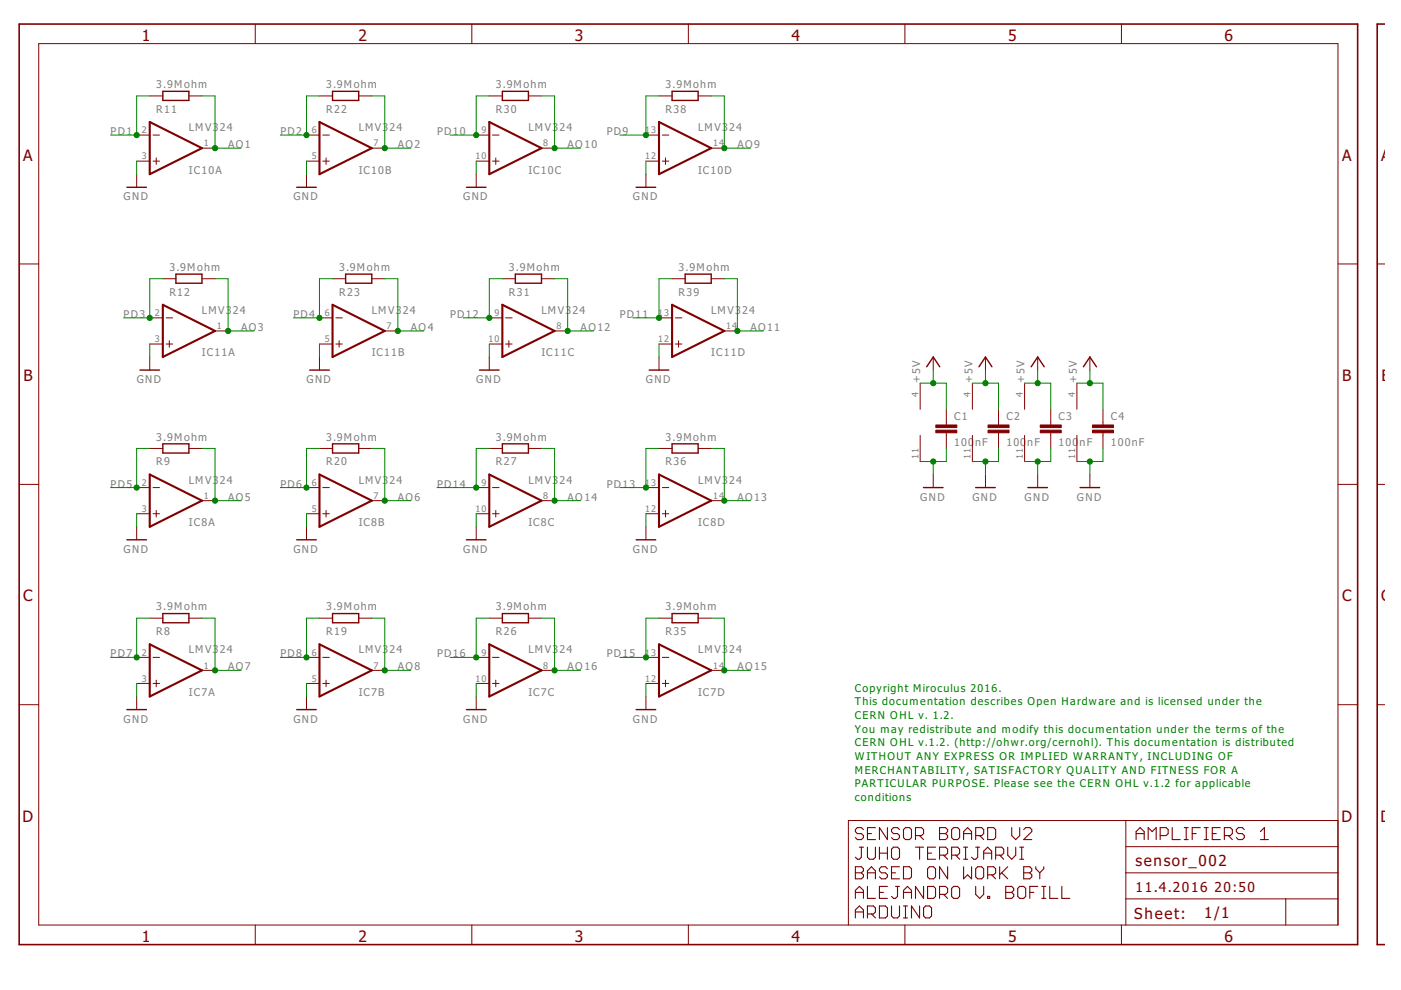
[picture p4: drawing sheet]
<svg xmlns="http://www.w3.org/2000/svg" width="297mm" height="210mm" viewBox="0 0 297 210" stroke-linecap="round" stroke-linejoin="round" font-family="sans-serif">
<g fill="none" stroke="#800000" stroke-width=".23">
<path d="M182.2 179.6h.9M182.6 179.6v2.2l-.4 .4h-.4l-.4-.4M183.1 175.9l-.5-.4h-.8l-.4 .4v.4l.4 .4h.8l.5 .5v.4l-.5 .4h-.8l-.4-.4M183.9 176.7h.9M183.9 179.6v2.2l.4 .4h.9l.4-.4v-2.2M185.6 175.5h-1.7v2.5h1.7M186.5 179.6v2.6M188.2 175.5v2.5l-1.7-2.5v2.5M188.2 179.6v2.6M189.4 179.6h.9l.4 .4v1.8l-.4 .4h-.9l-.4-.4v-1.8zM190.7 175.9l-.4-.4h-.9l-.4 .4v.4l.4 .4h.9l.4 .5v.4l-.4 .4h-.9l-.4-.4M192 175.5h.8l.5 .4v1.7l-.5 .4h-.8l-.4-.4v-1.7z"/>
<path d="M194.1 177.2h1.3l.4-.5v-.8l-.4-.4h-1.3v2.5M194.1 179.6h1.7M195 177.2l.8 .8M195 179.6v2.6M198.4 179.6h-1.7v2.6h1.7M199.2 175.5h1.3l.4 .4v.4l-.4 .4 .4 .5v.4l-.4 .4h-1.3zM199.2 176.7h1.3M202.2 175.5h.8l.5 .4v1.7l-.5 .4h-.8l-.4-.4v-1.7zM204.3 176.7h1.7M204.3 178v-1.7l.8-.8 .9 .8v1.7M204.3 179.6h.8M204.7 179.6v2.6"/>
<path d="M206.9 177.2h1.2l.5-.5v-.8l-.5-.4h-1.2v2.5M206.9 179.6h.8M207.3 179.6v2.2l-.4 .4h-.5l-.4-.4M207.7 177.2l.9 .8M209.4 175.5h1.3l.4 .4v1.7l-.4 .4h-1.3zM213.7 179.6v1.7l.8 .9 .8-.9v-1.7M214.5 175.5v1.7l.8 .8 .9-.8v-1.7M216.2 179.6h.8M216.6 179.6v2.6M217 175.9l.5-.4h.8l.5 .4v.4l-1.8 1.7h1.8M240.9 176.7h1.7M240.9 178v-1.7l.8-.8 .9 .8v1.7"/>
<path d="M243.4 178v-2.5l.9 .8 .8-.8v2.5M246 177.2h1.2l.5-.5v-.8l-.5-.4h-1.2v2.5M248.5 175.5v2.5h1.7M251.1 175.5h.8M251.1 178h.8M251.5 175.5v2.5M252.8 176.7h.8M254.5 175.5h-1.7v2.5M255.3 175.5h.9M255.3 178h.9M255.8 175.5v2.5M257 176.7h.9"/>
<path d="M258.7 175.5h-1.7v2.5h1.7M259.6 177.2h1.3l.4-.5v-.8l-.4-.4h-1.3v2.5M260.4 177.2l.9 .8M263.8 175.9l-.4-.4h-.8l-.5 .4v.4l.5 .4h.8l.4 .5v.4l-.4 .4h-.8l-.5-.4M267.2 178h1.7M267.2 176.3l.9-.8v2.5M181.4 183.8h1.2l.5 .4v.4l-.5 .5 .5 .4v.4l-.5 .4h-1.2zM181.4 190.5v-1.7l.8-.9 .9 .9v1.7M181.4 194.6v-1.7l.8-.8 .9 .8v1.7M181.4 185.1h1.2M181.4 189.2h1.7M181.4 193.4h1.7"/>
<path d="M183.9 186.3v-1.7l.9-.8 .8 .8v1.7M183.9 187.9v2.6h1.7M183.9 193.8h1.3l.4-.4v-.9l-.4-.4h-1.3v2.5M183.9 185.1h1.7M184.8 193.8l.8 .8M186.5 192.1h1.2l.5 .4v1.7l-.5 .4h-1.2zM186.5 180.9h1.7M186.5 189.2h.8M188.2 184.2l-.5-.4h-.8l-.4 .4v.4l.4 .5h.8l.5 .4v.4l-.5 .4h-.8l-.4-.4M188.2 187.9h-1.7v2.6h1.7M189 192.1v2.1l.4 .4h.9l.4-.4v-2.1M189 185.1h.9"/>
<path d="M189.9 187.9h.8M190.3 187.9v2.2l-.4 .4h-.5l-.4-.4M190.7 183.8h-1.7v2.5h1.7M191.6 183.8h1.2l.5 .4v1.7l-.5 .4h-1.2zM191.6 190.5v-1.7l.8-.9 .9 .9v1.7M191.6 189.2h1.7M191.6 192.1h.8M191.6 194.6h.8M192 192.1v2.5M195 192.1v2.5l-1.7-2.5v2.5M195.8 187.9v2.6l-1.7-2.6v2.6M195.8 192.5l.4-.4h.9l.4 .4v1.7l-.4 .4h-.9l-.4-.4z"/>
<path d="M196.7 180.9h.8M196.7 187.9h1.2l.5 .5v1.7l-.5 .4h-1.2zM197.1 183.8h.8l.5 .4v1.7l-.5 .4h-.8l-.4-.4v-1.7zM199.2 181.3h1.3l.4-.4v-.9l-.4-.4h-1.3v2.6M199.2 189.6h1.3l.4-.4v-.8l-.4-.5h-1.3v2.6M200 181.3l.9 .9M200 189.6l.9 .9M200.9 183.8v2.5l-1.7-2.5v2.5M201.8 181.3h1.2l.5-.4v-.9l-.5-.4h-1.2v2.6M202.2 187.9h.8l.5 .5v1.7l-.5 .4h-.8l-.4-.4v-1.7zM202.6 181.3l.9 .9M204.3 183.8v2.5l.8-.8 .9 .8v-2.5"/>
<path d="M204.3 182.2h.8M206.9 187.9v1.7l.8 .9 .9-.9v-1.7M207.3 183.8h.8l.5 .4v1.7l-.5 .4h-.8l-.4-.4v-1.7zM208.6 182.2v-1.7l.8-.9 .8 .9v1.7M208.6 180.9h1.6M209.4 185.5h1.3l.4-.4v-.9l-.4-.4h-1.3v2.5M209.4 190.1h.4v.4h-.4zM210.2 185.5l.9 .8M211.1 181.3h1.3l.4-.4v-.9l-.4-.4h-1.3v2.6M211.9 181.3l.9 .9M211.9 183.8v2.5M212.4 185.1l1.3 1.2"/>
<path d="M213.2 189.2h1.3M213.2 187.9h1.3l.4 .5v.4l-.4 .4 .4 .4v.5l-.4 .4h-1.3zM213.7 183.8l-1.8 1.7M215.8 188.4l.4-.5h.8l.5 .5v1.7l-.5 .4h-.8l-.4-.4zM216.2 182.2h.8M217 183.8h1.3l.5 .4v.4l-.5 .5 .5 .4v.4l-.5 .4h-1.3zM217 185.1h1.3M218.3 189.2h.9M219.6 183.8v.4l.9 .9M220 187.9h-1.7v2.6M220.5 185.1v1.2M220.9 190.5h.8"/>
<path d="M220.9 187.9h.8M221.3 183.8v.4l-.8 .9M221.3 187.9v2.6M222.6 187.9v2.6h1.7M225.1 187.9v2.6h1.7"/>
</g>
<g fill="none" stroke="#800000" stroke-width=".21">
<path d="M8.2 9.2h275.5v186.9h-275.5zM54.1 5.1v4.1M100 5.1v4.1M145.9 5.1v4.1M191.9 5.1v4.1M237.8 5.1v4.1M29 34.2h2.7M29 28.6h2.7M29 36.9v2.8M31.7 20.3h2.8M32.4 34.2h1.4M32.4 28.6h1.4"/>
<path d="M33.1 33.5v1.4M40 20.3h2.8M42.8 31.4h2.8M65 34.2h2.7M65 28.6h2.7M65 36.9v2.8M67.7 20.3h2.8M68.4 34.2h1.4M68.4 28.6h1.4M69.1 33.5v1.4M76.1 20.3h2.7M78.8 31.4h2.8"/>
<path d="M101 34.2h2.7M101 28.6h2.7M101 36.9v2.8M103.7 20.3h2.8M104.4 34.2h1.4M104.4 28.6h1.4M105.1 33.5v1.4M112 20.3h2.8M114.8 31.4h2.8M136.9 34.2h2.8M136.9 28.6h2.8M136.9 36.9v2.8"/>
<path d="M139.7 20.3h2.8M140.4 34.2h1.4M140.4 28.6h1.4M141.1 33.5v1.4M148 20.3h2.8M150.8 31.4h2.8M4.1 56h4.1M34.5 59.1h2.8M42.8 59.1h2.8M70.5 59.1h2.8M78.8 59.1h2.8M106.5 59.1h2.8"/>
<path d="M114.8 59.1h2.8M142.5 59.1h2.8M150.8 59.1h2.8M283.7 56h4.1M292 56h1.6M31.7 72.9h2.8M31.7 67.4h2.8M31.7 75.7v2.8M35.2 72.9h1.4M35.2 67.4h1.4M35.9 72.2v1.4M45.6 70.2h2.8"/>
<path d="M67.7 72.9h2.8M67.7 67.4h2.8M67.7 75.7v2.8M71.2 72.9h1.4M71.2 67.4h1.4M71.9 72.2v1.4M81.6 70.2h2.7M103.7 72.9h2.8M103.7 67.4h2.8M103.7 75.7v2.8M107.2 72.9h1.4M107.2 67.4h1.4"/>
<path d="M107.9 72.2v1.4M117.6 70.2h2.8M139.7 72.9h2.8M139.7 67.4h2.8M139.7 75.7v2.8M143.2 72.9h1.4M143.2 67.4h1.4M143.9 72.2v1.4M153.6 70.2h2.7M197.9 75.7v2.8M208.9 75.7v2.8M220 75.7v2.8"/>
<path d="M231.1 75.7v2.8M31.7 95.1h2.8M40 95.1h2.8M67.7 95.1h2.8M76.1 95.1h2.7M103.7 95.1h2.8M112 95.1h2.8M139.7 95.1h2.8M148 95.1h2.8M195.1 81.2v5.6M195.1 92.3v5.6M200.6 86.8v3.3"/>
<path d="M200.6 91.8v3.3M206.2 81.2v5.6M206.2 92.3v5.6M211.7 86.8v3.3M211.7 91.8v3.3M217.2 81.2v5.6M217.2 92.3v5.6M222.8 86.8v3.3M222.8 91.8v3.3M228.3 81.2v5.6M228.3 92.3v5.6M233.8 86.8v3.3"/>
<path d="M233.8 91.8v3.3M4.1 102.7h4.1M29 108.9h2.7M29 103.4h2.7M29 111.7v2.7M32.4 108.9h1.4M32.4 103.4h1.4M33.1 108.2v1.4M42.8 106.2h2.8M65 108.9h2.7M65 103.4h2.7M65 111.7v2.7"/>
<path d="M68.4 108.9h1.4M68.4 103.4h1.4M69.1 108.2v1.4M78.8 106.2h2.8M101 108.9h2.7M101 103.4h2.7M101 111.7v2.7M104.4 108.9h1.4M104.4 103.4h1.4M105.1 108.2v1.4M114.8 106.2h2.8M136.9 108.9h2.8"/>
<path d="M136.9 103.4h2.8M136.9 111.7v2.7M140.4 108.9h1.4M140.4 103.4h1.4M141.1 108.2v1.4M150.8 106.2h2.8M197.9 100.6v2.8M208.9 100.6v2.8M220 100.6v2.8M231.1 100.6v2.8M283.7 102.7h4.1M292 102.7h1.6"/>
<path d="M29 139.4h2.7M31.7 131.1h2.8M32.4 139.4h1.4M40 131.1h2.8M65 139.4h2.7M67.7 131.1h2.8M68.4 139.4h1.4M76.1 131.1h2.7M101 139.4h2.7M103.7 131.1h2.8M104.4 139.4h1.4M112 131.1h2.8"/>
<path d="M136.9 139.4h2.8M139.7 131.1h2.8M140.4 139.4h1.4M148 131.1h2.8M4.1 149.4h4.1M29 144.9h2.7M29 147.7v2.8M32.4 144.9h1.4M33.1 144.2v1.4M42.8 142.1h2.8M65 144.9h2.7M65 147.7v2.8"/>
<path d="M68.4 144.9h1.4M69.1 144.2v1.4M78.8 142.1h2.8M101 144.9h2.7M101 147.7v2.8M104.4 144.9h1.4M105.1 144.2v1.4M114.8 142.1h2.8M136.9 144.9h2.8M136.9 147.7v2.8M140.4 144.9h1.4M141.1 144.2v1.4"/>
<path d="M150.8 142.1h2.8M283.7 149.4h4.1M292 149.4h1.6M238.7 174v22.1M238.7 179.5h45M283.7 174h-103.8v22.1M54.1 196.1v4.2M100 196.1v4.2M145.9 196.1v4.2M191.9 196.1v4.2M237.8 196.1v4.2M238.7 190.6h45"/>
<path d="M238.7 185.1h45M272.6 190.6v5.5"/>
</g>
<path d="M4.1 5.1h283.7v195.2h-283.7zM293.6 5.1h-1.6v195.2h1.6" fill="none" stroke="#800000" stroke-width=".34"/>
<g fill="none" stroke="#800000" stroke-width=".44">
<path d="M31.7 25.9l11.1 5.5-11.1 5.5zM67.7 25.9l11.1 5.5-11.1 5.5zM103.7 25.9l11.1 5.5-11.1 5.5zM139.7 25.9l11.1 5.5-11.1 5.5zM34.5 64.6l11.1 5.6-11.1 5.5zM70.5 64.6l11.1 5.6-11.1 5.5zM106.5 64.6l11.1 5.6-11.1 5.5zM142.5 64.6l11.1 5.6-11.1 5.5zM31.7 100.6l11.1 5.6-11.1 5.5zM67.7 100.6l11.1 5.6-11.1 5.5zM103.7 100.6l11.1 5.6-11.1 5.5zM139.7 100.6l11.1 5.6-11.1 5.5z"/>
<path d="M31.7 136.6l11.1 5.5-11.1 5.6zM67.7 136.6l11.1 5.5-11.1 5.6zM103.7 136.6l11.1 5.5-11.1 5.6zM139.7 136.6l11.1 5.5-11.1 5.6z"/>
</g>
<g fill="none" stroke="#800000" stroke-width=".3">
<path d="M34.5 19.4h5.5v1.9h-5.5zM70.5 19.4h5.6v1.9h-5.6zM106.5 19.4h5.5v1.9h-5.5zM142.5 19.4h5.5v1.9h-5.5zM26.9 39.7h4.2M62.9 39.7h4.2M98.9 39.7h4.1M134.9 39.7h4.1M37.3 58.1h5.5v1.9h-5.5zM73.3 58.1h5.5v1.9h-5.5zM109.3 58.1h5.5v1.9h-5.5zM145.3 58.1h5.5v1.9h-5.5z"/>
<path d="M29.7 78.5h4.1M65.7 78.5h4.1M101.7 78.5h4.1M137.6 78.5h4.2M196.5 77.8l1.4-2.1 1.3 2.1M207.6 77.8l1.3-2.1 1.4 2.1M218.6 77.8l1.4-2.1 1.4 2.1M229.7 77.8l1.4-2.1 1.4 2.1M34.5 94.1h5.5v2h-5.5zM70.5 94.1h5.6v2h-5.6zM106.5 94.1h5.5v2h-5.5zM142.5 94.1h5.5v2h-5.5z"/>
<path d="M26.9 114.4h4.2M62.9 114.4h4.2M98.9 114.4h4.1M134.9 114.4h4.1M195.8 103.4h4.1M206.9 103.4h4.1M217.9 103.4h4.2M229 103.4h4.2M34.5 130.1h5.5v1.9h-5.5zM70.5 130.1h5.6v1.9h-5.6zM106.5 130.1h5.5v1.9h-5.5zM142.5 130.1h5.5v1.9h-5.5z"/>
<path d="M26.9 150.5h4.2M62.9 150.5h4.2M98.9 150.5h4.1M134.9 150.5h4.1"/>
</g>
<g fill="#800000" stroke="#800000" stroke-width=".21">
<path d="M198.4 91.2h4.5v.6h-4.5z"/>
<path d="M198.4 90.1h4.5v.6h-4.5z"/>
<path d="M209.5 91.2h4.4v.6h-4.4z"/>
<path d="M209.5 90.1h4.4v.6h-4.4z"/>
<path d="M220.6 91.2h4.4v.6h-4.4z"/>
<path d="M220.6 90.1h4.4v.6h-4.4z"/>
<path d="M231.6 91.2h4.5v.6h-4.5z"/>
<path d="M231.6 90.1h4.5v.6h-4.5z"/>
</g>
<g fill="none" stroke="#008000" stroke-width=".21">
<path d="M29 34.2v2.7M31.7 20.3h-2.7v8.3h-5.5M42.8 20.3h2.8v11.1h5.5M65 34.2v2.7M67.7 20.3h-2.7v8.3h-5.6M78.8 20.3h2.8v11.1h5.5M101 34.2v2.7M103.7 20.3h-2.7v8.3h-5.6M114.8 20.3h2.8v11.1h5.5M136.9 34.2v2.7M139.7 20.3h-2.8v8.3h-5.5M150.8 20.3h2.8v11.1h5.5"/>
<path d="M34.5 59.1h-2.8v8.3h-5.5M45.6 59.1h2.8v11.1h5.5M70.5 59.1h-2.8v8.3h-5.5M81.6 59.1h2.7v11.1h5.6M106.5 59.1h-2.8v8.3h-5.5M117.6 59.1h2.8v11.1h5.5M142.5 59.1h-2.8v8.3h-5.5M153.6 59.1h2.7v11.1h5.6M31.7 72.9v2.8M67.7 72.9v2.8M103.7 72.9v2.8M139.7 72.9v2.8"/>
<path d="M197.9 78.5v2.7M208.9 78.5v2.7M220 78.5v2.7M231.1 78.5v2.7M31.7 95.1h-2.7v8.3h-5.5M42.8 95.1h2.8v11.1h5.5M67.7 95.1h-2.7v8.3h-5.6M78.8 95.1h2.8v11.1h5.5M103.7 95.1h-2.7v8.3h-8.3M114.8 95.1h2.8v11.1h5.5M139.7 95.1h-2.8v8.3h-5.5M150.8 95.1h2.8v11.1h5.5"/>
<path d="M195.1 81.2h5.5v5.6M197.9 97.9v2.7M200.6 95.1v2.8h-5.5M206.2 81.2h5.5v5.6M208.9 97.9v2.7M211.7 95.1v2.8h-5.5M217.2 81.2h5.6v5.6M220 97.9v2.7M222.8 95.1v2.8h-5.6M228.3 81.2h5.5v5.6M231.1 97.9v2.7M233.8 95.1v2.8h-5.5"/>
<path d="M29 108.9v2.8M65 108.9v2.8M101 108.9v2.8M136.9 108.9v2.8M31.7 131.1h-2.7v8.3h-5.5M42.8 131.1h2.8v11h5.5M67.7 131.1h-2.7v8.3h-5.6M78.8 131.1h2.8v11h5.5M103.7 131.1h-2.7v8.3h-5.6M114.8 131.1h2.8v11h5.5M139.7 131.1h-2.8v8.3h-5.5M150.8 131.1h2.8v11h5.5"/>
<path d="M29 144.9v2.8M65 144.9v2.8M101 144.9v2.8M136.9 144.9v2.8"/>
</g>
<g fill="#008000" stroke="#008000" stroke-width=".21">
<circle cx="197.9" cy="97.9" r=".55"/>
<circle cx="208.9" cy="97.9" r=".55"/>
<circle cx="220" cy="97.9" r=".55"/>
<circle cx="231.1" cy="97.9" r=".55"/>
<circle cx="208.9" cy="81.2" r=".55"/>
<circle cx="220" cy="81.2" r=".55"/>
<circle cx="231.1" cy="81.2" r=".55"/>
<circle cx="197.9" cy="81.2" r=".55"/>
<circle cx="153.6" cy="31.4" r=".55"/>
<circle cx="48.4" cy="70.2" r=".55"/>
<circle cx="84.3" cy="70.2" r=".55"/>
<circle cx="120.4" cy="70.2" r=".55"/>
<circle cx="156.3" cy="70.2" r=".55"/>
<circle cx="45.6" cy="31.4" r=".55"/>
<circle cx="81.6" cy="31.4" r=".55"/>
<circle cx="45.6" cy="106.2" r=".55"/>
<circle cx="81.6" cy="106.2" r=".55"/>
<circle cx="117.6" cy="106.2" r=".55"/>
<circle cx="153.6" cy="106.2" r=".55"/>
<circle cx="29" cy="28.6" r=".55"/>
<circle cx="65" cy="28.6" r=".55"/>
<circle cx="31.7" cy="67.4" r=".55"/>
<circle cx="67.7" cy="67.4" r=".55"/>
<circle cx="29" cy="103.4" r=".55"/>
<circle cx="65" cy="103.4" r=".55"/>
<circle cx="29" cy="139.4" r=".55"/>
<circle cx="65" cy="139.4" r=".55"/>
<circle cx="136.9" cy="28.6" r=".55"/>
<circle cx="101" cy="28.6" r=".55"/>
<circle cx="139.7" cy="67.4" r=".55"/>
<circle cx="103.7" cy="67.4" r=".55"/>
<circle cx="136.9" cy="103.4" r=".55"/>
<circle cx="101" cy="103.4" r=".55"/>
<circle cx="136.9" cy="139.4" r=".55"/>
<circle cx="101" cy="139.4" r=".55"/>
<circle cx="117.6" cy="31.4" r=".55"/>
<circle cx="45.6" cy="142.1" r=".55"/>
<circle cx="81.6" cy="142.1" r=".55"/>
<circle cx="117.6" cy="142.1" r=".55"/>
<circle cx="153.6" cy="142.1" r=".55"/>
</g>
<g font-size="4" fill="#800000">
<text x="30.1" y="8.6">1</text>
<text x="76" y="8.6">2</text>
<text x="121.9" y="8.6">3</text>
<text x="167.8" y="8.6">4</text>
<text x="213.7" y="8.6">5</text>
<text x="259.6" y="8.6">6</text>
<text x="4.9" y="34">A</text>
<text x="284.6" y="34">A</text>
<text x="292.9" y="34">A</text>
<text x="5" y="80.8">B</text>
<text x="284.6" y="80.8">B</text>
<text x="292.9" y="80.8">B</text>
<text x="4.9" y="127.5">C</text>
<text x="284.6" y="127.5">C</text>
<text x="292.9" y="127.5">C</text>
<text x="4.8" y="174.2">D</text>
<text x="284.4" y="174.2">D</text>
<text x="292.7" y="174.2">D</text>
<text x="30.1" y="199.6">1</text>
<text x="76" y="199.6">2</text>
<text x="121.9" y="199.6">3</text>
<text x="167.8" y="199.6">4</text>
<text x="213.7" y="199.6">5</text>
<text x="259.6" y="199.6">6</text>
</g>
<g font-size="3.9" fill="#800000">
<text x="240.8" y="183.7">sensor_002</text>
<text x="240.5" y="194.9">Sheet:</text>
<text x="255.3" y="194.7">1/1</text>
</g>
<g font-size="3.5" fill="#800000">
<text x="240.8" y="189.2">11.4.2016</text>
<text x="257.5" y="189.2">20:50</text>
</g>
<g font-size="2.7" fill="#808080">
<text x="33.1" y="18.7">3.9Mohm</text>
<text x="33.1" y="23.9">R11</text>
<text x="69.1" y="18.7">3.9Mohm</text>
<text x="69.1" y="23.9">R22</text>
<text x="105.1" y="18.7">3.9Mohm</text>
<text x="105.1" y="23.9">R30</text>
<text x="141.1" y="18.7">3.9Mohm</text>
<text x="141.1" y="23.9">R38</text>
<text x="23.4" y="28.6">PD1</text>
<text x="40.1" y="27.8">LMV3</text>
<text x="46.6" y="27.8">24</text>
<text x="59.4" y="28.6">PD2</text>
<text x="76" y="27.8">LMV3</text>
<text x="82.6" y="27.8">24</text>
<text x="92.7" y="28.6">PD10</text>
<text x="112" y="27.8">LMV3</text>
<text x="118.6" y="27.8">24</text>
<text x="128.6" y="28.6">PD9</text>
<text x="148" y="27.8">LMV3</text>
<text x="154.6" y="27.8">24</text>
<text x="48.4" y="31.4">AO1</text>
<text x="84.4" y="31.4">AO2</text>
<text x="120.3" y="31.4">AO10</text>
<text x="156.3" y="31.4">AO9</text>
<text x="40.1" y="36.8">IC10A</text>
<text x="76" y="36.8">IC10B</text>
<text x="112" y="36.8">IC10C</text>
<text x="148" y="36.8">IC10D</text>
<text x="26.2" y="42.5">GND</text>
<text x="62.2" y="42.5">GND</text>
<text x="98.2" y="42.5">GND</text>
<text x="134.2" y="42.5">GND</text>
<text x="35.9" y="57.4">3.9Mohm</text>
<text x="71.9" y="57.4">3.9Mohm</text>
<text x="107.9" y="57.4">3.9Mohm</text>
<text x="143.9" y="57.4">3.9Mohm</text>
<text x="35.9" y="62.7">R12</text>
<text x="71.9" y="62.7">R23</text>
<text x="107.9" y="62.7">R31</text>
<text x="143.9" y="62.7">R39</text>
<text x="26.2" y="67.4">PD3</text>
<text x="42.8" y="66.6">LMV3</text>
<text x="49.4" y="66.6">24</text>
<text x="51.1" y="70.2">AO3</text>
<text x="62.2" y="67.4">PD4</text>
<text x="78.8" y="66.6">LMV3</text>
<text x="85.4" y="66.6">24</text>
<text x="87.1" y="70.2">AO4</text>
<text x="95.4" y="67.4">PD12</text>
<text x="114.8" y="66.6">LMV3</text>
<text x="121.4" y="66.6">24</text>
<text x="123.1" y="70.2">AO12</text>
<text x="131.4" y="67.4">PD11</text>
<text x="150.8" y="66.6">LMV3</text>
<text x="157.4" y="66.6">24</text>
<text x="159.1" y="70.2">AO11</text>
<text x="42.8" y="75.6">IC11A</text>
<text x="78.8" y="75.6">IC11B</text>
<text x="114.8" y="75.6">IC11C</text>
<text x="150.8" y="75.6">IC11D</text>
<text x="29" y="81.2">GND</text>
<text x="65" y="81.2">GND</text>
<text x="101" y="81.2">GND</text>
<text x="137" y="81.2">GND</text>
<text x="195.1" y="81.2" transform="rotate(-90 195.1 81.2)">+5V</text>
<text x="206.2" y="81.2" transform="rotate(-90 206.2 81.2)">+5V</text>
<text x="217.2" y="81.2" transform="rotate(-90 217.2 81.2)">+5V</text>
<text x="228.3" y="81.2" transform="rotate(-90 228.3 81.2)">+5V</text>
<text x="202.3" y="89.1">C1</text>
<text x="213.4" y="89.1">C2</text>
<text x="224.4" y="89.1">C3</text>
<text x="235.5" y="89.1">C4</text>
<text x="33.1" y="93.4">3.9Mohm</text>
<text x="69.1" y="93.4">3.9Mohm</text>
<text x="105.1" y="93.4">3.9Mohm</text>
<text x="141.1" y="93.4">3.9Mohm</text>
<text x="202.3" y="94.7">100</text>
<text x="206.7" y="94.7">nF</text>
<text x="213.4" y="94.7">100</text>
<text x="217.8" y="94.7">nF</text>
<text x="224.4" y="94.7">100</text>
<text x="228.9" y="94.7">nF</text>
<text x="235.5" y="94.7">100nF</text>
<text x="33.1" y="98.7">R9</text>
<text x="69.1" y="98.7">R20</text>
<text x="105.1" y="98.7">R27</text>
<text x="141.1" y="98.7">R36</text>
<text x="23.4" y="103.4">PD5</text>
<text x="40.1" y="102.6">LMV3</text>
<text x="46.6" y="102.6">24</text>
<text x="48.4" y="106.2">AO5</text>
<text x="59.4" y="103.4">PD6</text>
<text x="76" y="102.6">LMV3</text>
<text x="82.6" y="102.6">24</text>
<text x="84.4" y="106.2">AO6</text>
<text x="92.7" y="103.4">PD14</text>
<text x="112" y="102.6">LMV3</text>
<text x="118.6" y="102.6">24</text>
<text x="120.3" y="106.2">AO14</text>
<text x="128.6" y="103.4">PD13</text>
<text x="148" y="102.6">LMV3</text>
<text x="154.6" y="102.6">24</text>
<text x="156.3" y="106.2">AO13</text>
<text x="195.1" y="106.2">GND</text>
<text x="206.2" y="106.2">GND</text>
<text x="217.2" y="106.2">GND</text>
<text x="228.3" y="106.2">GND</text>
<text x="40.1" y="111.6">IC8A</text>
<text x="76" y="111.6">IC8B</text>
<text x="112" y="111.6">IC8C</text>
<text x="148" y="111.6">IC8D</text>
<text x="26.2" y="117.2">GND</text>
<text x="62.2" y="117.2">GND</text>
<text x="98.2" y="117.2">GND</text>
<text x="134.2" y="117.2">GND</text>
<text x="33.1" y="129.4">3.9Mohm</text>
<text x="69.1" y="129.4">3.9Mohm</text>
<text x="105.1" y="129.4">3.9Mohm</text>
<text x="141.1" y="129.4">3.9Mohm</text>
<text x="33.1" y="134.6">R8</text>
<text x="69.1" y="134.6">R19</text>
<text x="105.1" y="134.6">R26</text>
<text x="141.1" y="134.6">R35</text>
<text x="23.4" y="139.4">PD7</text>
<text x="40.1" y="138.6">LMV3</text>
<text x="46.6" y="138.6">24</text>
<text x="48.4" y="142.1">AO7</text>
<text x="59.4" y="139.4">PD8</text>
<text x="76" y="138.6">LMV3</text>
<text x="82.6" y="138.6">24</text>
<text x="84.4" y="142.1">AO8</text>
<text x="92.7" y="139.4">PD16</text>
<text x="112" y="138.6">LMV3</text>
<text x="118.6" y="138.6">24</text>
<text x="120.3" y="142.1">AO16</text>
<text x="128.6" y="139.4">PD15</text>
<text x="148" y="138.6">LMV3</text>
<text x="154.6" y="138.6">24</text>
<text x="156.3" y="142.1">AO15</text>
<text x="40.1" y="147.5">IC7A</text>
<text x="76" y="147.5">IC7B</text>
<text x="112" y="147.5">IC7C</text>
<text x="148" y="147.5">IC7D</text>
<text x="26.2" y="153.2">GND</text>
<text x="62.2" y="153.2">GND</text>
<text x="98.2" y="153.2">GND</text>
<text x="134.2" y="153.2">GND</text>
</g>
<g font-size="2.7" fill="#008000">
<text x="181.3" y="146.6">Copyright Miroculus 2016.</text>
<text x="181.3" y="149.5">This documentation describes Open Hardware and is licensed under the</text>
<text x="181.3" y="152.4">CERN OHL v. 1.2.</text>
<text x="181.3" y="155.3">You may redistribute and modify this documentation under the terms of the</text>
<text x="181.3" y="158.2">CERN OHL v.1.2. (http://ohwr.org/cernohl). This documentation is distributed</text>
<text x="181.3" y="161.1">WITHOUT ANY EXPRESS OR IMPLIED WARRANTY, INCLUDING OF</text>
<text x="181.3" y="164">MERCHANTABILITY, SATISFACTORY QUALITY AND FITNESS FOR A</text>
<text x="181.3" y="166.9">PARTICULAR PURPOSE. Please see the CERN OHL v.1.2 for applicable</text>
<text x="181.3" y="169.8">conditions</text>
</g>
<g font-size="2.3" fill="#808080">
<text x="30.1" y="28.2">2</text>
<text x="66.1" y="28.2">6</text>
<text x="102.1" y="28.2">9</text>
<text x="136.8" y="28.2">13</text>
<text x="30.1" y="33.8">3</text>
<text x="43.2" y="31">1</text>
<text x="66.1" y="33.8">5</text>
<text x="79.2" y="31">7</text>
<text x="100.8" y="33.8">10</text>
<text x="115.2" y="31">8</text>
<text x="136.8" y="33.8">12</text>
<text x="151.2" y="31">14</text>
<text x="32.9" y="67">2</text>
<text x="46" y="69.8">1</text>
<text x="68.9" y="67">6</text>
<text x="82" y="69.8">7</text>
<text x="104.8" y="67">9</text>
<text x="118" y="69.8">8</text>
<text x="139.6" y="67">13</text>
<text x="154" y="69.8">14</text>
<text x="32.9" y="72.5">3</text>
<text x="68.9" y="72.5">5</text>
<text x="103.6" y="72.5">10</text>
<text x="139.6" y="72.5">12</text>
<text x="194.7" y="84.2" transform="rotate(-90 194.7 84.2)">4</text>
<text x="205.8" y="84.2" transform="rotate(-90 205.8 84.2)">4</text>
<text x="216.9" y="84.2" transform="rotate(-90 216.9 84.2)">4</text>
<text x="227.9" y="84.2" transform="rotate(-90 227.9 84.2)">4</text>
<text x="194.7" y="97.4" transform="rotate(-90 194.7 97.4)">11</text>
<text x="205.8" y="97.4" transform="rotate(-90 205.8 97.4)">11</text>
<text x="216.9" y="97.4" transform="rotate(-90 216.9 97.4)">11</text>
<text x="227.9" y="97.4" transform="rotate(-90 227.9 97.4)">11</text>
<text x="30.1" y="103">2</text>
<text x="43.2" y="105.8">1</text>
<text x="66.1" y="103">6</text>
<text x="79.2" y="105.8">7</text>
<text x="102.1" y="103">9</text>
<text x="115.2" y="105.8">8</text>
<text x="136.8" y="103">13</text>
<text x="151.2" y="105.8">14</text>
<text x="30.1" y="108.5">3</text>
<text x="66.1" y="108.5">5</text>
<text x="100.8" y="108.5">10</text>
<text x="136.8" y="108.5">12</text>
<text x="30.1" y="139">2</text>
<text x="43.2" y="141.8">1</text>
<text x="66.1" y="139">6</text>
<text x="79.2" y="141.8">7</text>
<text x="102.1" y="139">9</text>
<text x="115.2" y="141.8">8</text>
<text x="136.8" y="139">13</text>
<text x="151.2" y="141.8">14</text>
<text x="30.1" y="144.5">3</text>
<text x="66.1" y="144.5">5</text>
<text x="100.8" y="144.5">10</text>
<text x="136.8" y="144.5">12</text>
</g>
</svg>
